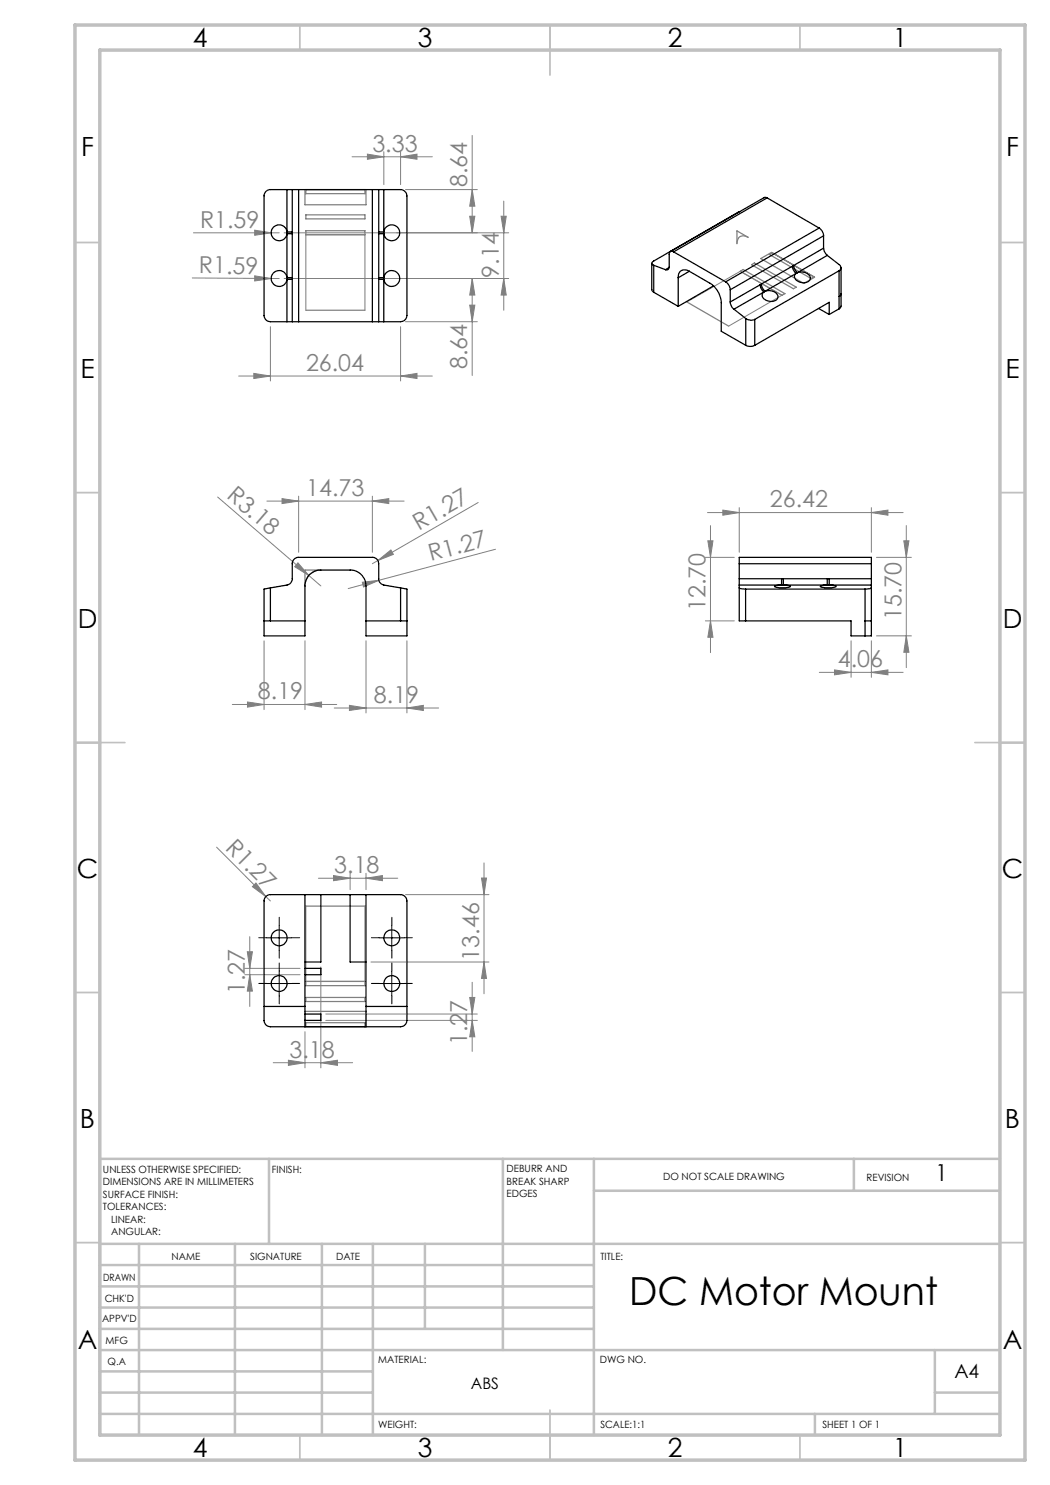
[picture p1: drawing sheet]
<svg xmlns="http://www.w3.org/2000/svg" width="210mm" height="297mm" viewBox="0 0 210 297" stroke-linecap="round" stroke-linejoin="round" font-family="sans-serif">
<g fill="none" stroke="#808080" stroke-width=".2">
<path d="M70.4 31.4h16.1M73.5 30.8l3.3 .6-3.3 .5zM76.8 30.3v6.6M80.1 31.4l3.3-.6v1.1zM80.1 30.3v6.6M81.1 37.9h14.4M94.4 27.1v19.5M94.4 37.9l.6 3.3h-1.1zM38.5 55.6l15.8 .1M38.7 46.6h17.1M50.9 55.2l3.4 .5-3.4 .5zM50.9 46l3.4 .6-3.4 .5z"/>
<path d="M54.3 55.7h1.5M56.8 55.7h44.9M56.8 46.6h44.9M93.9 43.2h1.1l-.6 3.4zM94.4 55.7v19.4M94.4 55.7l.6 3.3h-1.1zM100.2 43.2h1l-.4 3.4zM100.8 55.7l.4 3.3h-1zM100.8 40.2v21.9M47.7 75.2h38.8M50.8 74.7l3.3 .5-3.3 .5zM54.1 65.3v10.9"/>
<path d="M61.2 62.1v-15.1h11.8v15.1M80.1 75.2l3.3-.5v1zM80.1 65.3v10.9M81.1 64.3h14.4M93.9 61h1.1l-.6 3.3zM137.4 60.4l10.7-6.1 8.3 4.8-10.7 6.1M43.5 99.4l18.3 15.7M56.4 99.7l3.3 .5-3.3 .5zM59.7 99.2v11.3M74.5 99.2v11.3M53.4 100.2h27.4M59.6 112.6l2.2 2.5-2.9-1.8z"/>
<path d="M61.8 115.1l2.4 2.1M72.5 116.4l3.3-.3-3.1 1.3zM74.5 100.2l3.3-.5v1zM75.6 112.1l2.6-2.1 .5 .9zM75.8 116.1l-6.2 1.6M95.6 100.5l-21.1 12.2M99.1 109.9l-23.3 6.2M141.1 111.5h5.8M141.5 102.5h39.1M141.6 108.2h1l-.5 3.3zM142.1 105.1v25.4M144.6 102l3.2 .5-3.2 .5z"/>
<path d="M147.8 101.5v9M174.3 102.5l3.3-.5v1zM174.3 101.5v9M175.3 111.5h7M180.8 108.2h1l-.5 3.3zM181.3 105.1v28.4M52.8 128.2v13.7M61 128.2v13.7M73.2 128.2v14.4M81.4 128.2v14.4M141.1 124.2h5.8M142.1 124.2l.5 3.3h-1z"/>
<path d="M163.9 134.5h16.7M166.9 134l3.3 .5-3.3 .5zM170.2 128.2v7.3M174.3 134.5l3.3-.5v1zM174.3 128.2v7.3M175.3 127.2h7M181.3 127.2l.5 3.3h-1zM46.5 140.9h20.8M49.5 140.4l3.3 .5-3.3 .5zM61 140.9l3.3-.5v1zM66.9 141.6h20.8M69.9 141.1l3.3 .5-3.3 .5z"/>
<path d="M81.4 141.6l3.3-.5v1zM43.3 169.4l9.9 9.9M51.2 176.6l2 2.7-2.7-2zM53.2 179.3l.9 .9M63.7 175.6h15.9M66.7 175.1l3.3 .5-3.3 .5zM70 174.7v3.2M73.2 175.6l3.3-.5v1zM73.2 174.7v3.2M81.1 178.9h16.7M96.3 175.6h1l-.5 3.3zM96.8 172.6v26.2"/>
<path d="M49 194.9h11M49 193.7h11M49.5 190.4h1l-.5 3.3zM50 187.3v14M50 194.9l.5 3.3h-1zM61.2 181.2v15.1h11.8v-15.1M64.2 193.4v20.2M74.2 192.4h23.6M93.9 199.5h1.1l-.6 3.3zM94.4 196.5v13.8M96.8 192.4l.5 3.3h-1zM54.6 212.5h15.9"/>
<path d="M57.7 212.1l3.3 .4-3.3 .6zM61 206.3v7.3M64.2 212.5l3.3-.4v1zM65.2 204.1h30.3M65.2 202.8h30.3M94.4 204.1l.6 3.3h-1.1z"/>
</g>
<g fill="none" stroke="#808080" stroke-width=".25">
<path d="M61 37.9h12.2v3.1h-12.2zM61.2 37.9v.8h11.8v-.8M61.2 43h11.8v.8h-11.8zM61.2 46.1h11.8v.9h-11.8zM147.4 46.2l2.2 1.3a1.37 1.37 0 0 0-1.5-.2 1.37 1.37 0 0 0-.7 1.5zM148.1 54.3l.5-.4 8.4 4.8-.6 .4zM150.3 52.9l.6-.3 8.3 4.8-.5 .3zM152.2 51.7l2.1-1.2 8.6 5-2.1 1.2zM154.4 50.5l-.5 .4 8.3 4.8 .6-.3M61.2 62.1h11.8M137.4 60.4l8.3 4.8M61 114h3.2a3.1 3.1 0 0 0-3.2 3.2z"/>
<path d="M61.2 196.3h11.8v.8h-11.8zM61.2 199.5h11.8v.8h-11.8zM61.2 181.2h11.8M61 202.3h12.2v3h-12.2zM61.2 205.3v-.8h11.8v.8"/>
</g>
<g fill="none" stroke="#c0c0c0" stroke-width=".35">
<path d="M60 5v5M110 5v10M160 5v5M15 48.5h5M200 48.5h5M15 98.5h5M200 98.5h5M15 148.5h10M195 148.5h10M15 198.5h5M200 198.5h5M15 248.5h5"/>
<path d="M200 248.5h5M60 287v5M110 282v10M160 287v5"/>
</g>
<g fill="none" stroke="#c0c0c0" stroke-width=".5">
<path d="M53.8 231.8v17M100.6 231.8v38.2M118.8 231.8v55.2M118.8 238.2h81.2M170.8 231.8v6.4M200 231.8h-180v55.2M20 248.8h180M20 257.3h98.8M20 253h98.8M27.8 248.8v38.2M47 248.8v38.2M64.4 248.8v38.2"/>
<path d="M74.6 248.8v38.2M85 248.8v17M20 265.8h98.8M20 261.5h98.8M20 278.5h54.6M20 274.3h54.6M20 270h180M187 278.5h13M187 270v12.8M20 282.8h180M163 282.8v4.2"/>
</g>
<path d="M15 5h190v287h-190zM20 10h180v277h-180z" fill="none" stroke="#c0c0c0" stroke-width=".7"/>
<g fill="none" stroke="#000" stroke-width=".2" stroke-dasharray="15.2 1.3 1.3 1.3">
<path d="M53.3 187.5h-1.5M53.3 196.7h-1.5M55.8 185v-1.5M55.8 190v1.6M55.8 194.2v-1.6M55.8 199.2v1.6M58.3 187.5h1.6M58.3 196.7h1.6M75.9 187.5h-1.6M75.9 196.7h-1.6M78.4 185v-1.5M78.4 190v1.6"/>
<path d="M78.4 194.2v-1.6M78.4 199.2v1.6M80.9 187.5h1.6M80.9 196.7h1.6"/>
</g>
<path d="M53.3 187.6h5M53.3 196.7h5M55.8 185.1v5M55.8 194.2v5M75.8 187.6h5.1M75.8 196.7h5.1M78.4 185.1v5M78.4 194.2v5" fill="none" stroke="#000" stroke-width=".2"/>
<g fill="#808080">
<path d="M51.2 176.6l2 2.7-2.7-2z"/>
<path d="M59.6 112.6l2.2 2.5-2.9-1.8z"/>
<path d="M50.9 55.2l3.4 .5-3.4 .5z"/>
<path d="M50.9 46l3.4 .6-3.4 .5z"/>
<path d="M72.5 116.4l3.3-.3-3.1 1.3z"/>
<path d="M75.6 112.1l2.6-2.1 .5 .9z"/>
<path d="M74.5 100.2l3.3-.5v1zM56.4 99.7l3.3 .5-3.3 .5zM80.1 75.2l3.3-.5v1zM50.8 74.7l3.3 .5-3.3 .5zM80.1 31.4l3.3-.6v1.1zM73.5 30.8l3.3 .6-3.3 .5z"/>
<path d="M49.5 140.4l3.3 .5-3.3 .5zM61 140.9l3.3-.5v1zM69.9 141.1l3.3 .5-3.3 .5zM81.4 141.6l3.3-.5v1zM144.6 102l3.2 .5-3.2 .5zM174.3 102.5l3.3-.5v1z"/>
<path d="M66.7 175.1l3.3 .5-3.3 .5zM73.2 175.6l3.3-.5v1z"/>
<path d="M142.1 124.2l.5 3.3h-1zM141.6 108.2h1l-.5 3.3z"/>
<path d="M181.3 127.2l.5 3.3h-1zM180.8 108.2h1l-.5 3.3z"/>
<path d="M93.9 43.2h1.1l-.6 3.4zM94.4 37.9l.6 3.3h-1.1zM96.8 192.4l.5 3.3h-1zM96.3 175.6h1l-.5 3.3zM50 194.9l.5 3.3h-1zM49.5 190.4h1l-.5 3.3zM94.4 204.1l.6 3.3h-1.1zM93.9 199.5h1.1l-.6 3.3z"/>
<path d="M100.2 43.2h1l-.4 3.4zM100.8 55.7l.4 3.3h-1z"/>
<path d="M94.4 55.7l.6 3.3h-1.1zM93.9 61h1.1l-.6 3.3z"/>
<path d="M57.7 212.1l3.3 .4-3.3 .6zM64.2 212.5l3.3-.4v1z"/>
<path d="M166.9 134l3.3 .5-3.3 .5zM174.3 134.5l3.3-.5v1z"/>
</g>
<g fill="none" stroke="#000" stroke-width=".25">
<path d="M57.4 37.9h1.1M57.4 37.9h-3.3a1.26 1.26 0 0 0-1.3 1.3v23.9a1.26 1.26 0 0 0 1.3 1.2h3.3M57.4 37.9v8.5M58.5 37.9h1.2M58.5 37.9v26.4M59.7 37.9v26.4M59.7 37.9h14.8M74.5 37.9h1.2M74.5 37.9v26.4M75.7 37.9h1.1M75.7 37.9v26.4M76.8 37.9h3.3a1.33 1.33 0 0 1 1.3 1.3v23.9a1.33 1.33 0 0 1-1.3 1.2h-3.3"/>
<path d="M76.8 37.9v8.5M153.4 39.6l-.5-.1-18.8 10.8M153.4 39.6l-18.7 10.8M153.4 39.6l10.4 6M57.4 46.7h1.1M57.4 46.4v.3M57.4 46.4h1.1M57.4 55.9h1.1M57.4 55.5v.4M57.4 55.5h1.1M57.4 55.5a1.58 1.58 0 0 0-2.4-1.1 1.58 1.58 0 0 0 0 2.6 1.58 1.58 0 0 0 2.4-1.1M57.4 46.4a1.58 1.58 0 0 0-2.4-1.2 1.58 1.58 0 0 0 0 2.7 1.58 1.58 0 0 0 2.4-1.2"/>
<path d="M57.4 46.7v8.8M57.4 55.9v8.4M75.7 46.7h1.1M75.7 46.4h1.1M75.7 55.9h1.1M75.7 55.5h1.1M76.8 46.4v.3M76.8 55.5v.4M76.8 55.5a1.59 1.59 0 0 1 2.4-1.2 1.59 1.59 0 0 1 0 2.8 1.59 1.59 0 0 1-2.4-1.2M76.8 46.4a1.59 1.59 0 0 1 2.4-1.2 1.59 1.59 0 0 1 0 2.7 1.59 1.59 0 0 1-2.4-1.2M76.8 46.7v8.8M76.8 55.9v8.4"/>
<path d="M130.4 52.7v5.2l.3 .6M130.7 58.5l4.9 2.8M130.7 53.1v5.4M130.7 53.1l2.4 .8M133.8 53.5l-.7 .4M134.7 50.4a.54 .54 0 0 0-.6-.1 .54 .54 0 0 0-.3 .6v2.5a.52 .52 0 0 1-.2 .5 .52 .52 0 0 1-.5 0M134.7 50.4l10.4 6M135.6 55.6v5.7M137.9 54.3l4.1 2.4a4.9 4.9 0 0 1 2.3 3.8v5.7l4.9 2.9M137.9 54.3a1.36 1.36 0 0 0-1.6-.2 1.36 1.36 0 0 0-.7 1.5M137.9 54.3l-2.3 1.3M142.7 57.2l-7.1 4.1"/>
<path d="M145.1 56.4l.3 .2a1.98 1.98 0 0 1 .7 1.4M146.1 58v2.4M147.9 42.3l-17.2 9.9a.42 .42 0 0 0-.4 .4 .42 .42 0 0 0 .4 .5M152 57l.2 .6 .6 .8M152 57l-5.9 3.4M152.3 56.8l-.3 .2M152.3 56.8a1.75 1.75 0 0 0 .7 1.4M152.8 58.4l-6 3.4M153 58.2a1.92 1.92 0 0 1 2.6 1.2 1.66 1.66 0 0 1-2.7 .5 .85 .85 0 0 1-.1-1.5M153 58.2l-.2 .2M158.5 53.2a1.75 1.75 0 0 0 .7 1.5M158.5 53.2l-6.2 3.6"/>
<path d="M158.8 53.1l-.3 .1M158.8 53.1l.2 .8 .5 .6M159.2 54.7l-6.2 3.5M159.5 54.5a1.84 1.84 0 0 1 2.6 1.2 1.66 1.66 0 0 1-2.7 .4 .83 .83 0 0 1-.2-1.4M159.5 54.5l-.3 .2M163.8 45.6l.7 .7 .2 .9M163.8 45.6l-18.7 10.8M164.7 49.6a2.06 2.06 0 0 0 .8 1.5M164.7 47.2l-18.6 10.8M164.7 47.2v2.4M164.7 49.6l-5.9 3.5M165.5 51.1l2.3 1.8a.68 .68 0 0 1 .4 .6 .68 .68 0 0 1-.4 .6"/>
<path d="M165.5 51.1l-6 3.4M167.8 54.1l-16.8 9.8M167.8 54.1v7.7M168.2 53.5v7.7l-.4 .6M168.2 58.8l-.4 .5M57.4 64.3h1.1M58.5 64.3h1.2M59.7 64.3h14.8M74.5 64.3h1.2M75.7 64.3h1.1M146.1 60.4l.2 .9 .5 .5M146.8 61.8l2.4 1.9"/>
<path d="M149.2 63.7l.3 .2a1.64 1.64 0 0 0 1.5 0M149.2 69.1l.7 .2 1.1-.2M149.2 63.7v5.4M151 63.9v5.2M163.7 61.7l2.1 1.2M165.8 62.9v-2.4l-14.8 8.6M167.8 61.8l-2 1.1M54.1 117.6l-1.3 .2v9.4h8.2v-10a3.1 3.1 0 0 1 3.2-3.2h5.8a3.2 3.2 0 0 1 3.2 3.2v10h8.2v-9.4l-1.3-.2M54.1 117.6l3.3-.6a1.3 1.3 0 0 0 1.1-1.3v-3a1.26 1.26 0 0 1 1.2-1.2h14.8a1.26 1.26 0 0 1 1.2 1.2v3a1.24 1.24 0 0 0 1.1 1.3l3.3 .6M54.1 117.6v6.6M80.1 117.6v6.6M147.8 117.6l1.3 .2"/>
<path d="M147.8 117v7.2h1.3M147.8 115.7v1.3M147.8 112.7v-1.2h26.5v1.2M147.8 112.7v3M147.8 117h8.5M147.8 115.7h8.5M147.8 112.7h26.5M149.1 117.8h23.9M149.1 117.8v6.4M156.3 117l-1.4 .3a4.6 4.6 0 0 0 3.2 0l-.6-.3h-.8M156.3 117h.4M156.3 115.7v1.3"/>
<path d="M156.3 115.7h.4M156.7 115.7v1.3M156.7 117h8.8M156.7 115.7h8.8M165.5 117h-.8l-.7 .3a4.9 4.9 0 0 0 3.2 0l-.6-.3h-.8M165.5 117h.3M165.5 115.7v1.3M165.5 115.7h.3M165.8 115.7v1.3M165.8 117h8.5M165.8 115.7h8.5M173 117.8v9.4"/>
<path d="M174.3 117v10.2h-1.3M174.3 117.6l-.4 .2h-.9M174.3 115.7v1.3M174.3 112.7v3M52.8 124.2h1.3M54.1 124.2h6.9M73.2 124.2h6.9M80.1 124.2h1.3M149.1 124.2h21.1v3h2.8M173 124.2h1.3M61 178.9h-6.9a1.26 1.26 0 0 0-1.3 1.3v23.9a1.26 1.26 0 0 0 1.3 1.2h26a1.33 1.33 0 0 0 1.3-1.2v-23.9a1.33 1.33 0 0 0-1.3-1.3h-6.9M61 178.9h3.2"/>
<path d="M61 178.9v26.4M64.2 178.9v13.5h-3.2M64.2 178.9h5.8M70 178.9v13.5h3.2M70 178.9h3.2M73.2 178.9v26.4M61 193.7h3.2v1.2h-3.2M52.8 201.3h8.2M61 202.8h3.2v1.3h-3.2M73.2 201.3h8.2"/>
<circle cx="55.8" cy="187.6" r="1.59"/>
<circle cx="55.8" cy="196.7" r="1.59"/>
<circle cx="78.4" cy="187.6" r="1.59"/>
<circle cx="78.4" cy="196.7" r="1.59"/>
</g>
<text font-size="7.8" x="125.8" y="261">DC Motor Mount</text>
<g font-size="5.3">
<text x="38.5" y="9.5">4</text>
<text x="83.5" y="9.5">3</text>
<text x="133.6" y="9.5">2</text>
<text x="178.6" y="9.5">1</text>
<text x="16.2" y="31.3">F</text>
<text x="201.2" y="31.3">F</text>
<text x="16.1" y="75.5">E</text>
<text x="201.1" y="75.5">E</text>
<text x="15.5" y="125.5">D</text>
<text x="200.5" y="125.5">D</text>
<text x="15.4" y="175.5">C</text>
<text x="200.4" y="175.5">C</text>
<text x="16" y="225.5">B</text>
<text x="201" y="225.5">B</text>
<text x="15.5" y="269.8">A</text>
<text x="200.5" y="269.8">A</text>
<text x="38.5" y="291.5">4</text>
<text x="83.5" y="291.5">3</text>
<text x="133.6" y="291.5">2</text>
<text x="178.6" y="291.5">1</text>
</g>
<g font-size="4.7" fill="#808080">
<text x="74.5" y="30.3">3.33</text>
<text x="93.5" y="37.4" transform="rotate(-90 93.5 37.4)">8.64</text>
<text x="40" y="45.6">R1.59</text>
<text x="39.8" y="54.7">R1.59</text>
<text x="99.8" y="55.5" transform="rotate(-90 99.8 55.5)">9.14</text>
<text x="61.2" y="74.2">26.04</text>
<text x="93.5" y="73.8" transform="rotate(-90 93.5 73.8)">8.64</text>
<text x="45.2" y="99.5" transform="rotate(41 45.2 99.5)">R3.18</text>
<text x="61.3" y="99.2">14.73</text>
<text x="154" y="101.5">26.42</text>
<text x="83.8" y="106.2" transform="rotate(-30 83.8 106.2)">R1.27</text>
<text x="86.1" y="112.3" transform="rotate(-15 86.1 112.3)">R1.27</text>
<text x="141.1" y="122.2" transform="rotate(-90 141.1 122.2)">12.70</text>
<text x="180.3" y="124" transform="rotate(-90 180.3 124)">15.70</text>
<text x="167.6" y="133.4">4.06</text>
<text x="51.6" y="139.9">8.19</text>
<text x="74.8" y="140.6">8.19</text>
<text x="44.9" y="169.7" transform="rotate(45 44.9 169.7)">R1.27</text>
<text x="66.9" y="174.6">3.18</text>
<text x="95.8" y="192.1" transform="rotate(-90 95.8 192.1)">13.46</text>
<text x="49" y="198.9" transform="rotate(-90 49 198.9)">1.27</text>
<text x="93.5" y="209" transform="rotate(-90 93.5 209)">1.27</text>
<text x="57.9" y="211.5">3.18</text>
</g>
<text font-size="4.7" x="187" y="236.1">1</text>
<text font-size="3.9" x="190.9" y="275.5">A4</text>
<text font-size="3.2" x="94.2" y="277.9">ABS</text>
<g font-size="2">
<text x="20.6" y="234.6">UNLESS OTHERWISE SPECIFIED:</text>
<text x="20.6" y="237.1">DIMENSIONS ARE IN MILLIMETERS</text>
<text x="20.6" y="239.6">SURFACE FINISH:</text>
<text x="54.4" y="234.6">FINISH:</text>
<text x="101.3" y="234.5">DEBURR AND</text>
<text x="101.3" y="237">BREAK SHARP</text>
<text x="101.3" y="239.5">EDGES</text>
<text x="132.6" y="236">DO NOT SCALE DRAWING</text>
<text x="173.3" y="236.2">REVISION</text>
<text x="20.6" y="242.1">TOLERANCES:</text>
<text x="22.2" y="244.6">LINEAR:</text>
<text x="22.2" y="247.1">ANGULAR:</text>
<text x="34.3" y="252">NAME</text>
<text x="50" y="251.9">SIGNATURE</text>
<text x="67.2" y="251.9">DATE</text>
<text x="120.1" y="251.9">TITLE:</text>
<text x="20.6" y="256.1">DRAWN</text>
<text x="20.9" y="260.3">CHK'D</text>
<text x="20.4" y="264.4">APPV'D</text>
<text x="21.1" y="268.8">MFG</text>
<text x="21.5" y="273">Q.A</text>
<text x="75.6" y="272.5">MATERIAL:</text>
<text x="120" y="272.5">DWG NO.</text>
<text x="75.6" y="285.5">WEIGHT:</text>
<text x="120.1" y="285.6">SCALE:1:1</text>
<text x="164.5" y="285.6">SHEET 1 OF 1</text>
</g>
</svg>
